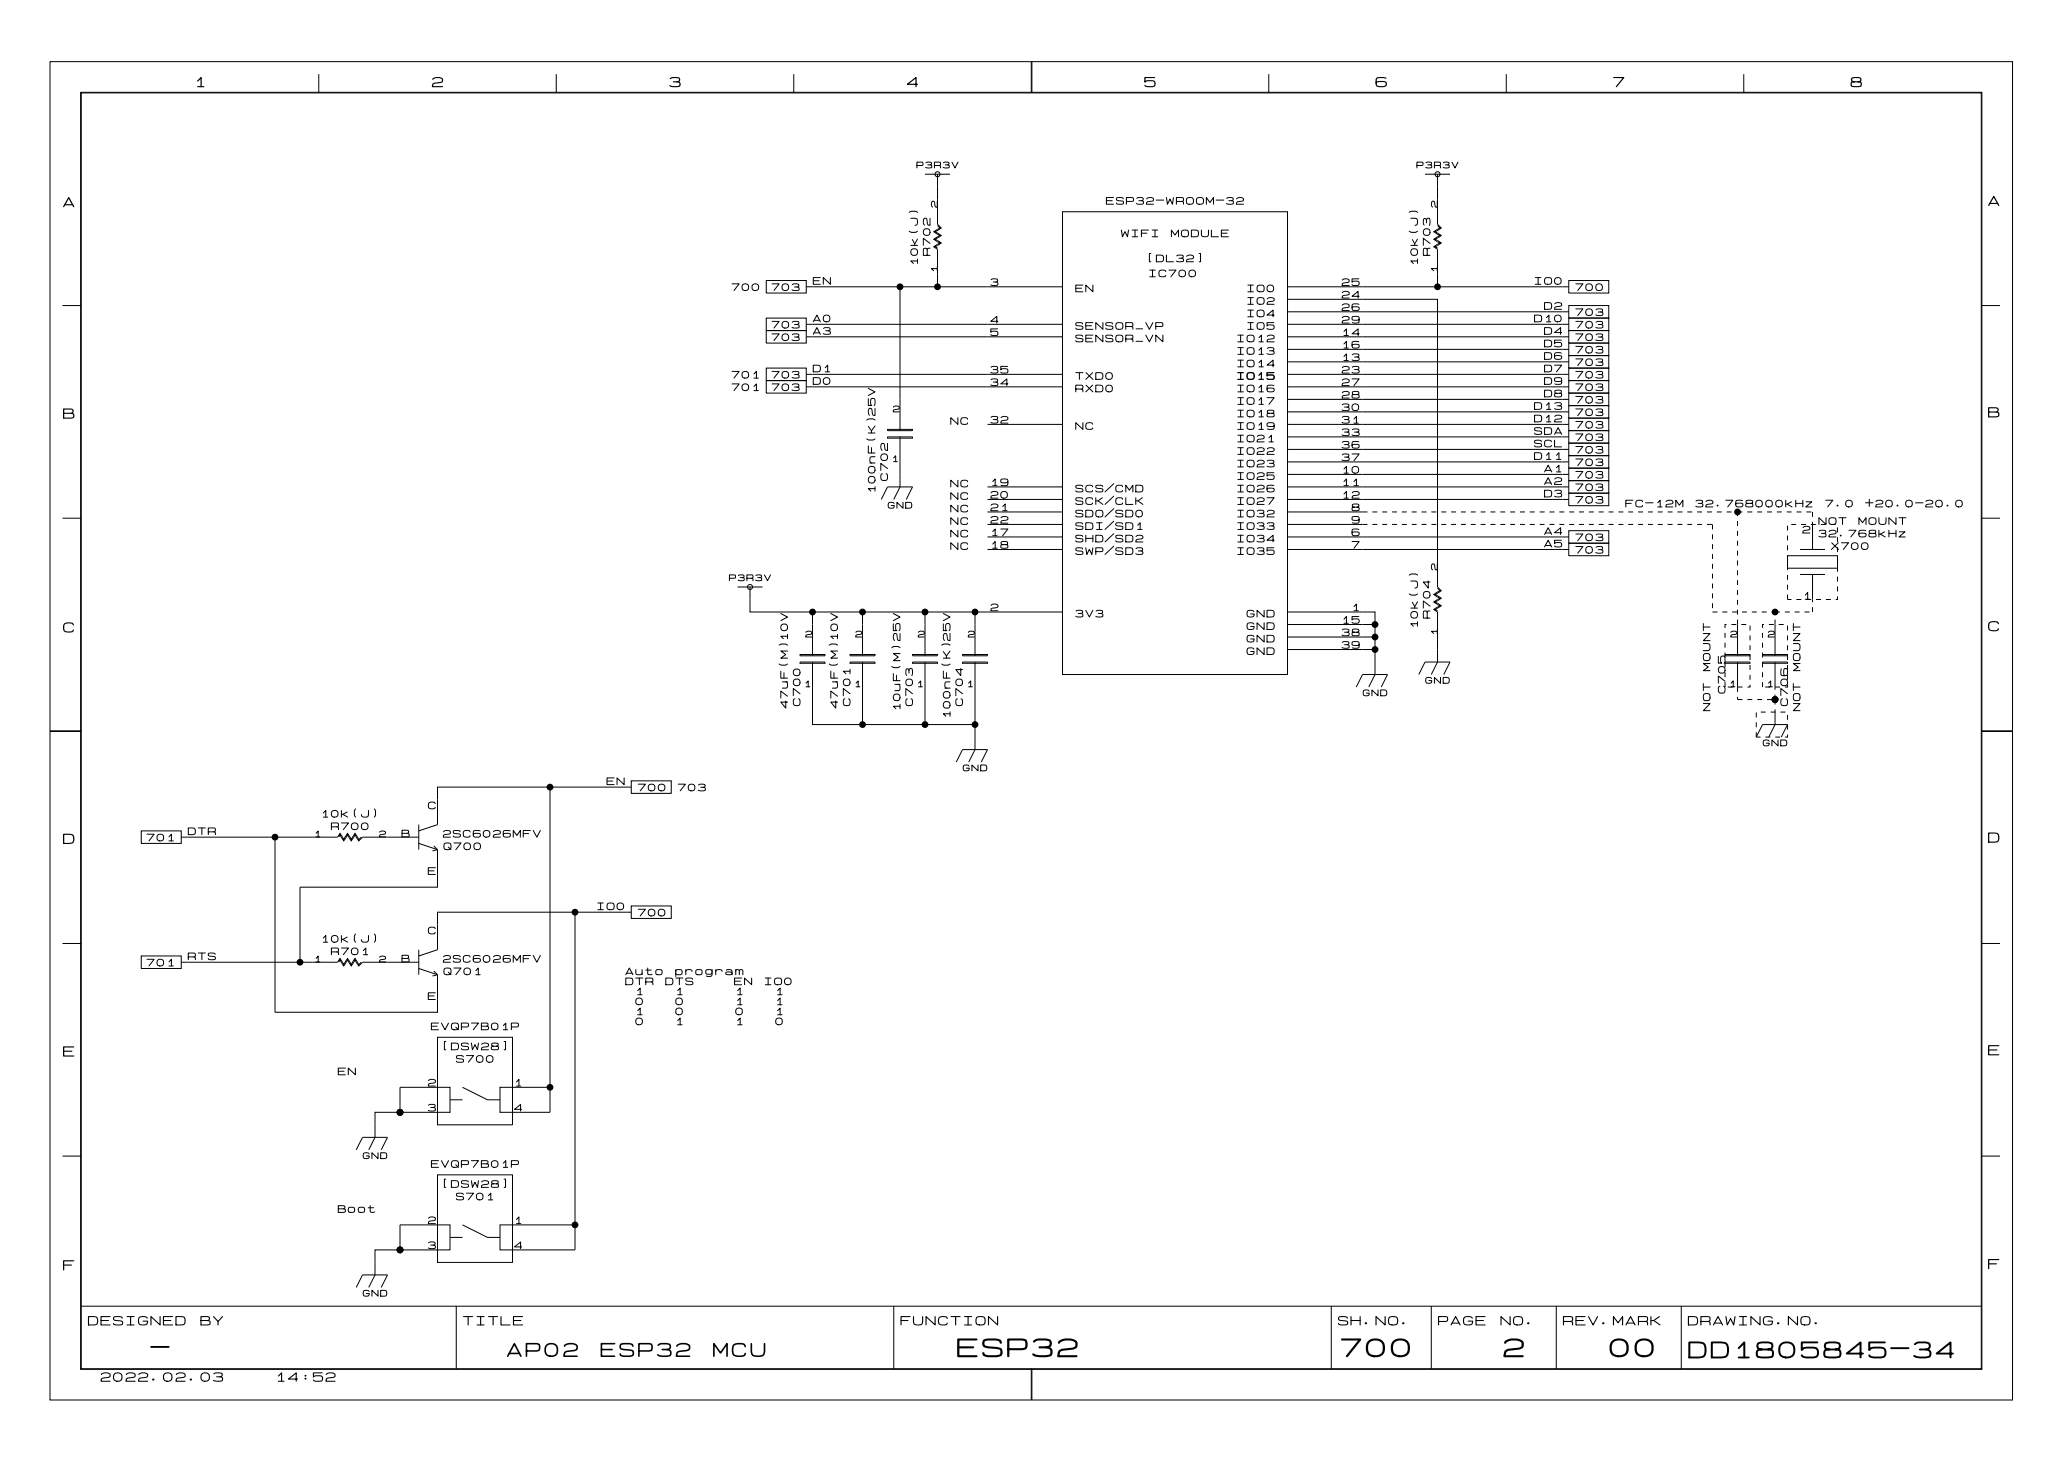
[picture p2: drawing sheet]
<svg xmlns="http://www.w3.org/2000/svg" width="420mm" height="297mm" viewBox="0 0 420 297" stroke-linecap="round" stroke-linejoin="round" font-family="sans-serif">
<g fill="none" stroke="#000" stroke-width=".2">
<path d="M10.2 12.5h398.7v271.8h-398.7zM16.4 18.7h386.3v259.4h-386.3zM16.5 18.9h386.1v259.1h-386.1zM64.8 15.1v3.8M113 15.1v3.8M161.3 15.1v3.8M209.5 12.5v6.4M209.7 12.5v6.4M257.8 15.1v3.8M306.1 15.1v3.8M354.3 15.1v3.8M188 35.4h5"/>
<path d="M190.5 35.4v10.1l.8 .8-1.3 .8 1.3 .7-1.3 .8 1.3 .8-1.3 .7 .5 .3M289.6 35.4h5M292.1 35.4v10.1l.8 .8-1.3 .8 1.3 .7-1.3 .8 1.3 .8-1.3 .7 .5 .3M155.7 57h8.1v2.5h-8.1zM163.8 58.2h52.1M182.9 58.2v29.3M190.5 45.8l.5 .5-1.3 .8 1.3 .7-1.3 .8 1.3 .8-1.3 .7 .8 .5v7.6M215.9 43h45.7v94h-45.7zM292.1 58.2h26.7M292.1 45.8l.5 .5-1.3 .8 1.3 .7-1.3 .8 1.3 .8-1.3 .7 .8 .5v7.6h-30.5M318.8 57h8.1v2.5h-8.1zM12.7 62.1h3.8"/>
<path d="M155.7 74.8h8.1v2.5h-8.1zM155.7 77.3h8.1v2.5h-8.1zM155.7 64.6h8.1v2.5h-8.1zM155.7 67.1h8.1v2.6h-8.1zM163.8 65.9h52.1M163.8 68.4h52.1M163.8 76h52.1M163.8 78.6h52.1M261.6 60.8h30.5v58.4l.8 .8-1.3 .7 1.3 .8-1.3 .7 1.3 .8-1.3 .8 .5 .2M318.8 62.1h8.1v2.5h-8.1zM318.8 67.1h8.1v2.6h-8.1zM318.8 69.7h8.1v2.5h-8.1z"/>
<path d="M318.8 72.2h8.1v2.6h-8.1zM318.8 74.8h8.1v2.5h-8.1zM318.8 79.8h8.1v2.6h-8.1zM318.8 77.3h8.1v2.5h-8.1zM318.8 64.6h8.1v2.5h-8.1zM318.8 65.9h-57.2M318.8 68.4h-57.2M318.8 76h-57.2M318.8 78.6h-57.2M318.8 63.3h-57.2M318.8 70.9h-57.2M318.8 73.5h-57.2"/>
<path d="M402.6 62.1h3.8M180.3 88.7h5.1v.3h-5.1zM180.3 87.2h5.1v.3h-5.1zM182.9 88.7v10.2l-1.3 2.5M200.7 86.2h15.2M200.7 98.9h15.2M318.8 82.4h8.1v2.5h-8.1zM318.8 84.9h8.1v2.6h-8.1zM318.8 92.5h8.1v2.6h-8.1zM318.8 90h8.1v2.5h-8.1zM318.8 87.5h8.1v2.5h-8.1zM318.8 95.1h8.1v2.5h-8.1z"/>
<path d="M318.8 97.6h8.1v2.6h-8.1zM318.8 86.2h-57.2M318.8 81.1h-57.2M318.8 83.6h-57.2M318.8 96.3h-57.2M318.8 88.7h-57.2M318.8 93.8h-57.2M318.8 91.3h-57.2M318.8 98.9h-57.2M12.7 105.2h3.8M149.9 119.2h5M152.4 119.2v5.1h63.5"/>
<path d="M179.1 101.4l1.2-2.5h5.1l-1.2 2.5M200.7 106.5h15.2M200.7 111.6h15.2M200.7 104h15.2M200.7 101.4h15.2M200.7 109h15.2M261.6 106.5h16.3M261.6 104h15.3M261.6 101.4h57.2M276.9 104h1M278.9 104h1M278.9 106.5h1"/>
<path d="M280.9 104h1M280.9 106.5h1M282.9 104h1M282.9 106.5h1M284.9 104h1M284.9 106.5h1M286.9 104h1M286.9 106.5h1M288.9 104h1M288.9 106.5h1M290.9 104h1M290.9 106.5h1"/>
<path d="M292.1 119.5l.5 .5-1.3 .7 1.3 .8-1.3 .7 1.3 .8-1.3 .8 .8 .5v10.1l-1.3 2.6M292.9 104h1M292.9 106.5h1M294.9 104h1M294.9 106.5h1M296.9 104h1M296.9 106.5h1M298.9 104h1M298.9 106.5h1M300.9 104h1M300.9 106.5h1M302.9 104h1"/>
<path d="M302.9 106.5h1M304.9 104h1M304.9 106.5h1M306.9 104h1M306.9 106.5h1M308.9 104h1M308.9 106.5h1M310.9 104h1M310.9 106.5h1M312.9 104h1M312.9 106.5h1M314.9 104h1"/>
<path d="M314.9 106.5h1M316.9 104h1M316.9 106.5h1M318.8 100.2h8.1v2.5h-8.1zM318.8 107.8h8.1v2.5h-8.1zM318.8 110.3h8.1v2.6h-8.1zM318.8 111.6h-57.2M318.8 109h-57.2M318.9 104h1M318.9 106.5h1M320.9 104h1M320.9 106.5h1"/>
<path d="M322.9 104h1M322.9 106.5h1M324.9 104h1M324.9 106.5h1M326.9 104h1M326.9 106.5h1M328.9 104h1M328.9 106.5h1M330.9 104h1M330.9 106.5h1M332.9 104h1M332.9 106.5h1"/>
<path d="M334.9 104h1M334.9 106.5h1M336.9 104h1M336.9 106.5h1M338.9 104h1M338.9 106.5h1M340.9 104h1M340.9 106.5h1M342.9 104h1M342.9 106.5h1M344.9 104h1M344.9 106.5h1"/>
<path d="M346.9 104h1M346.9 106.5h1M348 106.5v1M348 108.5v1M348 110.5v1M348 112.5v1M348 114.5v1M348 116.5v1M348 118.5v1M348.9 104h1M350.9 104h1M352.9 104h1.2"/>
<path d="M353.1 104v.8M353.1 105.8v1M353.1 107.8v1M353.1 109.8v1M353.1 111.8v1M353.1 113.8v1M353.1 115.8v1M353.1 117.8v1M353.1 119.8v1M355.1 104h1M357.1 104h1M359.1 104h1"/>
<path d="M361.1 104h1M363.1 104h1M363.2 106.7v1M363.2 108.7v1M363.2 110.7v1M363.2 112.7v1M363.2 114.7v1M363.2 116.7v1M363.2 118.7v1M363.2 112.9h10.2v2.5h-10.2zM364 106.5h1M365.1 104h1"/>
<path d="M365.8 111.6h5M365.8 116.7h5M366 106.5h1M367.1 104h1M368 106.5h1M368.3 104v1M368.3 106v5.6M368.3 116.7v5.6M370 106.5h1M372 106.5h1M373.4 107.1v1M373.4 109.1v1"/>
<path d="M373.4 111.1v1M373.4 113.1v1M373.4 115.1v1M373.4 117.1v1M373.4 119.1v1M402.6 105.2h3.8M162.6 134.4h5v.3h-5zM162.6 132.9h5v.3h-5zM165.1 124.3v8.9M165.1 134.4v12.7h10.2M172.7 134.4h5.1v.3h-5.1zM172.7 132.9h5.1v.3h-5.1z"/>
<path d="M175.3 124.3v8.9M175.3 134.4v12.7M185.4 134.4h5.1v.3h-5.1zM185.4 132.9h5.1v.3h-5.1zM188 124.3v8.9M188 134.4v12.7M195.6 134.4h5.1v.3h-5.1zM195.6 132.9h5.1v.3h-5.1zM198.1 124.3v8.9M198.1 134.4v17.8l-1.2 2.6M261.6 124.3h17.8v12.7l-1.3 2.5M261.6 126.8h17.8"/>
<path d="M261.6 129.4h17.8M261.6 131.9h17.8M275.6 139.5l1.3-2.5h5l-1.2 2.5M288.3 137l1.3-2.6h5l-1.2 2.6M348 120.5v1M348 122.5v1M348 124.3h1M350 124.3h1M350.5 134.4h5.1v.3h-5.1zM350.5 132.9h5.1v.3h-5.1zM350.5 128.5v1M350.5 130.5v1"/>
<path d="M350.5 132.5v1M350.5 134.5v1M350.5 136.5v1M350.5 138.5v1M350.8 126.8h-.3v.7M351.1 139.5h1M351.8 126.8h1M352 124.3h1M353.1 121.8v1M353.1 123.8v1M353.1 125.8v7.4M353.1 134.4v6.1"/>
<path d="M353.1 139.5h1M353.8 126.8h1M354 124.3h1M355.6 139v.5h-.5M355.6 127v1M355.6 129v1M355.6 131v1M355.6 133v1M355.6 135v1M355.6 137v1M356 124.3h1M358 124.3h1"/>
<path d="M358.1 134.4h5.1v.3h-5.1zM358.1 132.9h5.1v.3h-5.1zM358.1 128.5v1M358.1 130.5v1M358.1 132.5v1M358.1 134.5v1M358.1 136.5v1M358.1 138.5v1M358.4 126.8h-.3v.7M358.7 139.5h1M359.4 126.8h1M360 124.3h1.7"/>
<path d="M360.7 134.4v5.7M360.7 124.3v.5M360.7 125.8v7.4M360.7 139.5h1M361.4 126.8h1M362.7 124.3h1M363.2 120.7v1h.8M363.2 139v.5h-.5M363.2 127v1M363.2 129v1M363.2 131v1M363.2 133v1"/>
<path d="M363.2 135v1M363.2 137v1M364.7 124.3h1M365 121.7h1M366.7 124.3h1M367 121.7h1M368.3 123.3v1M369 121.7h1M371 121.7h1M373.4 121.1v.6h-.4M10.2 148.4h6.3M10.2 148.5h6.3"/>
<path d="M111.8 159.8v66.1h-10.2v-5.1h10.2M128.3 159.8h-39.4v7.7l-3.8 1.2M128.3 158.6h8.1v2.5h-8.1zM175.3 147.1h22.8M194.3 154.8l1.3-2.6h5.1l-1.3 2.6M353.1 141.5v.6h1M355.1 142.1h1M356.9 144.7v1M356.9 146.7v1M356.9 148.7v1h.8M356.9 149.7l1.2-2.6h5.1l-1.3 2.6M357.1 142.1h1"/>
<path d="M357.8 144.6h1M358.7 149.7h1M359.1 142.1h1M359.8 144.6h1M360.7 141.1v2M360.7 144.1v3l-1.3 2.6M360.7 149.7h1M361.8 144.6h1M363.2 149.2v.5h-.5M363.2 145.2v1M363.2 147.2v1M402.6 148.4h6.3"/>
<path d="M402.6 148.5h6.3M28.7 168.7h8.1v2.6h-8.1zM36.8 170h31.8l.5-.8 .8 1.3 .7-1.3 .8 1.3 .7-1.3 .8 1.3 .5-.5M55.9 170v35.6h33v-7.7M68.8 170l.3-.5 .8 1.3 .7-1.3 .8 1.3 .7-1.3 .8 1.3 .8-.8h11.4M85.1 167.5v5M85.1 171.3l3.8 1.2M88.1 171.8l.8 .7M88.9 172.5l-1 .3M88.9 172.5v7.7h-27.9v15.2M12.7 191.6h3.8M28.7 194.1h8.1v2.6h-8.1z"/>
<path d="M36.8 195.4h31.8l.5-.8 .8 1.3 .7-1.3 .8 1.3 .7-1.3 .8 1.3 .5-.5M68.8 195.4l.3-.5 .8 1.3 .7-1.3 .8 1.3 .7-1.3 .8 1.3 .8-.8h11.4M85.1 196.7l3.8 1.2M85.1 192.9v5M88.1 197.2l.8 .7M88.9 197.9l-1 .3M116.8 185.2v68.6h-15.2v-5.1h15.2M128.3 185.2h-39.4v7.7l-3.8 1.2M128.3 184h8.1v2.5h-8.1zM402.6 191.6h3.8M88.9 210.6h15.2v17.8h-15.2zM12.7 234.8h3.8"/>
<path d="M72.4 233.5l1.3-2.5h5l-1.2 2.5M81.3 220.8h10.1v5.1h-10.1zM81.3 225.9h-5.1v5.1l-1.3 2.5M88.9 238.6h15.2v17.8h-15.2zM91.4 223.3h2.6M94 220.8l5.1 2.5h2.5M402.6 234.8h3.8M81.3 248.7h10.1v5.1h-10.1zM81.3 253.8h-5.1v5.1l-1.3 2.5M91.4 251.3h2.6M94 248.7l5.1 2.6h2.5M16.5 265.3h386.1"/>
<path d="M72.4 261.4l1.3-2.5h5l-1.2 2.5M92.7 265.3v12.7M181.6 265.3v12.7M209.5 278v6.3M209.7 278v6.3M270.5 265.3v12.7M290.8 265.3v12.7M316.2 265.3v12.7M341.6 265.3v12.7"/>
<circle cx="190.5" cy="35.4" r=".51"/>
<circle cx="292.1" cy="35.4" r=".51"/>
<circle cx="152.4" cy="119.2" r=".51"/>
</g>
<g fill="#000">
<circle cx="182.9" cy="58.2" r=".7"/>
<circle cx="190.5" cy="58.2" r=".7"/>
<circle cx="292.1" cy="58.2" r=".7"/>
<circle cx="353.1" cy="104" r=".7"/>
<circle cx="165.1" cy="124.3" r=".7"/>
<circle cx="175.3" cy="124.3" r=".7"/>
<circle cx="188" cy="124.3" r=".7"/>
<circle cx="198.1" cy="124.3" r=".7"/>
<circle cx="279.4" cy="131.9" r=".7"/>
<circle cx="279.4" cy="126.8" r=".7"/>
<circle cx="279.4" cy="129.4" r=".7"/>
<circle cx="360.7" cy="124.3" r=".7"/>
<circle cx="111.8" cy="159.8" r=".7"/>
<circle cx="175.3" cy="147.1" r=".7"/>
<circle cx="188" cy="147.1" r=".7"/>
<circle cx="198.1" cy="147.1" r=".7"/>
<circle cx="360.7" cy="142.1" r=".7"/>
<circle cx="55.9" cy="170" r=".7"/>
<circle cx="61" cy="195.4" r=".7"/>
<circle cx="116.8" cy="185.2" r=".7"/>
<circle cx="81.3" cy="225.9" r=".7"/>
<circle cx="111.8" cy="220.8" r=".7"/>
<circle cx="81.3" cy="253.8" r=".7"/>
<circle cx="116.8" cy="248.7" r=".7"/>
</g>
<g font-size="5.1">
<text x="194.3" y="276.3">ESP32</text>
<text x="272.3" y="276.3">700</text>
<text x="305.3" y="276.3">2</text>
<text x="326.9" y="276.3">00</text>
</g>
<g font-size="4.6">
<text x="30.5" y="276.2">-</text>
<text x="342.9" y="276.5">DD1805845-34</text>
</g>
<g font-size="3.8">
<text x="102.9" y="276.1">AP02</text>
<text x="121.9" y="276.1">ESP32</text>
<text x="144.8" y="276.1">MCU</text>
</g>
<g font-size="2.8">
<text x="39.4" y="18.1">1</text>
<text x="87.6" y="18.1">2</text>
<text x="135.9" y="18.1">3</text>
<text x="184.1" y="18.1">4</text>
<text x="232.4" y="18.1">5</text>
<text x="279.4" y="18.1">6</text>
<text x="327.7" y="18.1">7</text>
<text x="375.9" y="18.1">8</text>
<text x="12.7" y="42.5">A</text>
<text x="403.9" y="42.2">A</text>
<text x="12.7" y="85.4">B</text>
<text x="403.9" y="85.1">B</text>
<text x="12.7" y="128.8">C</text>
<text x="403.9" y="128.6">C</text>
<text x="12.7" y="171.7">D</text>
<text x="403.9" y="171.5">D</text>
<text x="12.7" y="214.9">E</text>
<text x="403.9" y="214.7">E</text>
<text x="12.7" y="258.4">F</text>
<text x="403.9" y="258.1">F</text>
</g>
<g font-size="2.5">
<text x="17.8" y="269.5">DESIGNED</text>
<text x="40.6" y="269.5">BY</text>
<text x="94" y="269.5">TITLE</text>
<text x="182.9" y="269.5">FUNCTION</text>
<text x="271.8" y="269.5">SH.NO.</text>
<text x="292.1" y="269.5">PAGE</text>
<text x="304.8" y="269.5">NO.</text>
<text x="317.5" y="269.5">REV.MARK</text>
<text x="342.9" y="269.5">DRAWING.NO.</text>
<text x="20.3" y="280.9">2022.02.03</text>
<text x="55.9" y="280.9">14:52</text>
</g>
<g font-size="2">
<text x="224.7" y="41.8">ESP32-WROOM-32</text>
<text x="189.3" y="52" transform="rotate(-90 189.3 52)">R702</text>
<text x="227.7" y="48.4">WIFI</text>
<text x="232.8" y="53.5">[DL32]</text>
<text x="237.9" y="48.4">MODULE</text>
<text x="290.9" y="52" transform="rotate(-90 290.9 52)">R703</text>
<text x="148.6" y="59.4">700</text>
<text x="156.7" y="59.4">703</text>
<text x="165.1" y="58.1">EN</text>
<text x="186.8" y="54" transform="rotate(-90 186.8 54)">10k(J)</text>
<text x="201.2" y="58.3">3</text>
<text x="218.4" y="59.6">EN</text>
<text x="233.3" y="56.6">IC700</text>
<text x="253.2" y="59.6">IO0</text>
<text x="272.5" y="58.3">25</text>
<text x="288.4" y="54" transform="rotate(-90 288.4 54)">10k(J)</text>
<text x="311.7" y="58.1">IO0</text>
<text x="320" y="59.4">700</text>
<text x="165.1" y="65.7">A0</text>
<text x="201.2" y="66">4</text>
<text x="253.2" y="62.1">IO2</text>
<text x="253.2" y="64.7">IO4</text>
<text x="272.5" y="66">29</text>
<text x="272.5" y="63.4">26</text>
<text x="272.5" y="60.9">24</text>
<text x="311.7" y="65.7">D10</text>
<text x="313.7" y="63.2">D2</text>
<text x="320" y="64.4">703</text>
<text x="156.7" y="67">703</text>
<text x="156.7" y="69.5">703</text>
<text x="165.1" y="68.2">A3</text>
<text x="201.2" y="68.5">5</text>
<text x="218.4" y="67.2">SENSOR_VP</text>
<text x="218.4" y="69.8">SENSOR_VN</text>
<text x="251.2" y="69.8">IO12</text>
<text x="253.2" y="67.2">IO5</text>
<text x="272.5" y="71">16</text>
<text x="272.5" y="68.5">14</text>
<text x="313.7" y="68.2">D4</text>
<text x="313.7" y="70.8">D5</text>
<text x="320" y="69.5">703</text>
<text x="320" y="67">703</text>
<text x="148.6" y="77.1">701</text>
<text x="156.7" y="77.1">703</text>
<text x="165.1" y="75.9">D1</text>
<text x="201.2" y="76.1">35</text>
<text x="218.4" y="77.4">TXD0</text>
<text x="251.2" y="72.3">IO13</text>
<text x="251.2" y="74.8">IO14</text>
<text x="251.2" y="77.4">IO15</text>
<text x="272.5" y="76.1">23</text>
<text x="272.5" y="73.6">13</text>
<text x="313.7" y="73.3">D6</text>
<text x="313.7" y="75.9">D7</text>
<text x="320" y="72.1">703</text>
<text x="320" y="74.6">703</text>
<text x="320" y="77.1">703</text>
<text x="148.6" y="79.7">701</text>
<text x="156.7" y="79.7">703</text>
<text x="165.1" y="78.4">D0</text>
<text x="201.2" y="78.7">34</text>
<text x="218.4" y="79.9">RXD0</text>
<text x="251.2" y="79.9">IO16</text>
<text x="251.2" y="82.5">IO17</text>
<text x="272.5" y="83.7">30</text>
<text x="272.5" y="81.2">28</text>
<text x="272.5" y="78.7">27</text>
<text x="311.7" y="83.5">D13</text>
<text x="313.7" y="80.9">D8</text>
<text x="313.7" y="78.4">D9</text>
<text x="320" y="82.2">703</text>
<text x="320" y="79.7">703</text>
<text x="193" y="86.5">NC</text>
<text x="201.2" y="86.3">32</text>
<text x="218.4" y="87.5">NC</text>
<text x="251.2" y="85">IO18</text>
<text x="251.2" y="87.5">IO19</text>
<text x="272.5" y="88.8">33</text>
<text x="272.5" y="86.3">31</text>
<text x="311.7" y="86">D12</text>
<text x="311.7" y="88.6">SDA</text>
<text x="320" y="84.8">703</text>
<text x="320" y="87.3">703</text>
<text x="320" y="89.8">703</text>
<text x="251.2" y="90.1">IO21</text>
<text x="251.2" y="92.6">IO22</text>
<text x="251.2" y="95.2">IO23</text>
<text x="272.5" y="93.9">37</text>
<text x="272.5" y="91.4">36</text>
<text x="311.7" y="93.6">D11</text>
<text x="311.7" y="91.1">SCL</text>
<text x="320" y="94.9">703</text>
<text x="320" y="92.4">703</text>
<text x="178.2" y="100.3" transform="rotate(-90 178.2 100.3)">100nF(K)25V</text>
<text x="180.7" y="97.7" transform="rotate(-90 180.7 97.7)">C702</text>
<text x="193" y="99.2">NC</text>
<text x="193" y="101.8">NC</text>
<text x="201.2" y="101.5">20</text>
<text x="201.2" y="99">19</text>
<text x="218.4" y="100.2">SCS/CMD</text>
<text x="251.2" y="97.7">IO25</text>
<text x="251.2" y="100.2">IO26</text>
<text x="272.5" y="101.5">12</text>
<text x="272.5" y="99">11</text>
<text x="272.5" y="96.4">10</text>
<text x="313.7" y="101.3">D3</text>
<text x="313.7" y="96.2">A1</text>
<text x="313.7" y="98.7">A2</text>
<text x="320" y="97.5">703</text>
<text x="320" y="100">703</text>
<text x="193" y="104.3">NC</text>
<text x="193" y="106.9">NC</text>
<text x="201.2" y="104.1">21</text>
<text x="201.2" y="106.6">22</text>
<text x="218.4" y="102.8">SCK/CLK</text>
<text x="218.4" y="105.3">SDO/SD0</text>
<text x="218.4" y="107.9">SDI/SD1</text>
<text x="251.2" y="102.8">IO27</text>
<text x="251.2" y="105.3">IO32</text>
<text x="251.2" y="107.9">IO33</text>
<text x="274.6" y="104.1">8</text>
<text x="274.6" y="106.6">9</text>
<text x="320" y="102.5">703</text>
<text x="330.2" y="103.3">FC-12M</text>
<text x="344.4" y="103.3">32.768000kHz</text>
<text x="369.4" y="106.9">NOT</text>
<text x="370.8" y="103.3">7.0</text>
<text x="377.6" y="106.9">MOUNT</text>
<text x="378.9" y="103.3">+20.0-20.0</text>
<text x="193" y="109.4">NC</text>
<text x="193" y="111.9">NC</text>
<text x="201.2" y="109.1">17</text>
<text x="201.2" y="111.7">18</text>
<text x="218.4" y="110.4">SHD/SD2</text>
<text x="218.4" y="112.9">SWP/SD3</text>
<text x="251.2" y="110.4">IO34</text>
<text x="251.2" y="112.9">IO35</text>
<text x="274.6" y="109.1">6</text>
<text x="274.6" y="111.7">7</text>
<text x="313.7" y="108.9">A4</text>
<text x="313.7" y="111.4">A5</text>
<text x="320" y="110.2">703</text>
<text x="320" y="112.7">703</text>
<text x="366.2" y="108.6">2</text>
<text x="369.4" y="109.4">32.768kHz</text>
<text x="372" y="111.9">X700</text>
<text x="201.2" y="124.4">2</text>
<text x="218.4" y="125.6">3V3</text>
<text x="253.2" y="125.6">GND</text>
<text x="274.6" y="124.4">1</text>
<text x="290.9" y="125.7" transform="rotate(-90 290.9 125.7)">R704</text>
<text x="366.3" y="122">1</text>
<text x="253.2" y="130.7">GND</text>
<text x="253.2" y="128.2">GND</text>
<text x="272.5" y="126.9">15</text>
<text x="272.5" y="129.5">38</text>
<text x="272.5" y="132">39</text>
<text x="288.4" y="127.7" transform="rotate(-90 288.4 127.7)">10k(J)</text>
<text x="253.2" y="133.3">GND</text>
<text x="347.8" y="136.3" transform="rotate(-90 347.8 136.3)">MOUNT</text>
<text x="366.1" y="136.3" transform="rotate(-90 366.1 136.3)">MOUNT</text>
<text x="160.4" y="144" transform="rotate(-90 160.4 144)">47uF(M)10V</text>
<text x="162.9" y="143.5" transform="rotate(-90 162.9 143.5)">C700</text>
<text x="170.5" y="144" transform="rotate(-90 170.5 144)">47uF(M)10V</text>
<text x="173.1" y="143.5" transform="rotate(-90 173.1 143.5)">C701</text>
<text x="185.8" y="143.5" transform="rotate(-90 185.8 143.5)">C703</text>
<text x="195.9" y="143.5" transform="rotate(-90 195.9 143.5)">C704</text>
<text x="350.9" y="140.9" transform="rotate(-90 350.9 140.9)">C705</text>
<text x="363.6" y="143.5" transform="rotate(-90 363.6 143.5)">C706</text>
<text x="183.2" y="144.5" transform="rotate(-90 183.2 144.5)">10uF(M)25V</text>
<text x="193.4" y="146" transform="rotate(-90 193.4 146)">100nF(K)25V</text>
<text x="347.8" y="144.5" transform="rotate(-90 347.8 144.5)">NOT</text>
<text x="366.1" y="144.5" transform="rotate(-90 366.1 144.5)">NOT</text>
<text x="123.2" y="159.7">EN</text>
<text x="129.5" y="161">700</text>
<text x="137.7" y="161">703</text>
<text x="65.2" y="166.3">10k(J)</text>
<text x="86.9" y="164.6">C</text>
<text x="29.7" y="171.1">701</text>
<text x="38.1" y="169.8">DTR</text>
<text x="67.2" y="168.8">R700</text>
<text x="81.5" y="170.3">B</text>
<text x="89.9" y="170.4">2SC6026MFV</text>
<text x="90" y="172.9">Q700</text>
<text x="86.9" y="177.9">E</text>
<text x="121.2" y="185.1">IO0</text>
<text x="65.2" y="191.7">10k(J)</text>
<text x="86.9" y="190">C</text>
<text x="129.5" y="186.4">700</text>
<text x="29.7" y="196.5">701</text>
<text x="38.1" y="195.2">RTS</text>
<text x="67.2" y="194.2">R701</text>
<text x="81.5" y="195.7">B</text>
<text x="89.9" y="195.8">2SC6026MFV</text>
<text x="86.9" y="203.3">E</text>
<text x="90" y="198.3">Q701</text>
<text x="127" y="198.3">Auto</text>
<text x="127" y="200.3">DTR</text>
<text x="129" y="202.4">1</text>
<text x="135.1" y="200.3">DTS</text>
<text x="137.2" y="198.3">program</text>
<text x="137.2" y="202.4">1</text>
<text x="149.1" y="200.3">EN</text>
<text x="149.3" y="202.4">1</text>
<text x="155.2" y="200.3">IO0</text>
<text x="157.5" y="202.4">1</text>
<text x="87.5" y="209.5">EVQP7B01P</text>
<text x="129" y="204.4">0</text>
<text x="129" y="206.4">1</text>
<text x="129" y="208.5">0</text>
<text x="137.2" y="204.4">0</text>
<text x="137.2" y="206.4">0</text>
<text x="137.2" y="208.5">1</text>
<text x="149.3" y="204.4">1</text>
<text x="149.3" y="206.4">0</text>
<text x="149.3" y="208.5">1</text>
<text x="157.5" y="204.4">1</text>
<text x="157.5" y="206.4">1</text>
<text x="157.5" y="208.5">0</text>
<text x="89.5" y="213.5">[DSW28]</text>
<text x="68.6" y="218.6">EN</text>
<text x="86.9" y="220.9">2</text>
<text x="92.6" y="216.1">S700</text>
<text x="104.4" y="220.9">1</text>
<text x="86.9" y="226">3</text>
<text x="104.4" y="226">4</text>
<text x="87.5" y="237.4">EVQP7B01P</text>
<text x="89.5" y="241.5">[DSW28]</text>
<text x="92.6" y="244">S701</text>
<text x="68.6" y="246.6">Boot</text>
<text x="86.9" y="248.8">2</text>
<text x="104.4" y="248.8">1</text>
<text x="86.9" y="253.9">3</text>
<text x="104.4" y="253.9">4</text>
</g>
<g font-size="1.8">
<text x="186.2" y="34.4">P3R3V</text>
<text x="287.8" y="34.4">P3R3V</text>
<text x="190.8" y="42.2" transform="rotate(-90 190.8 42.2)">2</text>
<text x="292.4" y="42.2" transform="rotate(-90 292.4 42.2)">2</text>
<text x="190.8" y="55.4" transform="rotate(-90 190.8 55.4)">1</text>
<text x="292.4" y="55.4" transform="rotate(-90 292.4 55.4)">1</text>
<text x="181.4" y="83.9">2</text>
<text x="181.1" y="94.1">1</text>
<text x="180.3" y="103.5">GND</text>
<text x="148.1" y="118.2">P3R3V</text>
<text x="292.4" y="115.9" transform="rotate(-90 292.4 115.9)">2</text>
<text x="163.6" y="129.7">2</text>
<text x="173.7" y="129.7">2</text>
<text x="186.4" y="129.7">2</text>
<text x="196.6" y="129.7">2</text>
<text x="292.4" y="129.1" transform="rotate(-90 292.4 129.1)">1</text>
<text x="351.5" y="129.7">2</text>
<text x="359.2" y="129.7">2</text>
<text x="163.3" y="139.8">1</text>
<text x="173.5" y="139.8">1</text>
<text x="186.2" y="139.8">1</text>
<text x="196.3" y="139.8">1</text>
<text x="276.9" y="141.6">GND</text>
<text x="289.6" y="139.1">GND</text>
<text x="351.3" y="139.8">1</text>
<text x="358.9" y="139.8">1</text>
<text x="358.1" y="151.8">GND</text>
<text x="195.6" y="156.8">GND</text>
<text x="63.8" y="170.3">1</text>
<text x="77" y="170.3">2</text>
<text x="63.8" y="195.7">1</text>
<text x="77" y="195.7">2</text>
<text x="73.7" y="235.6">GND</text>
<text x="73.7" y="263.5">GND</text>
</g>
</svg>
